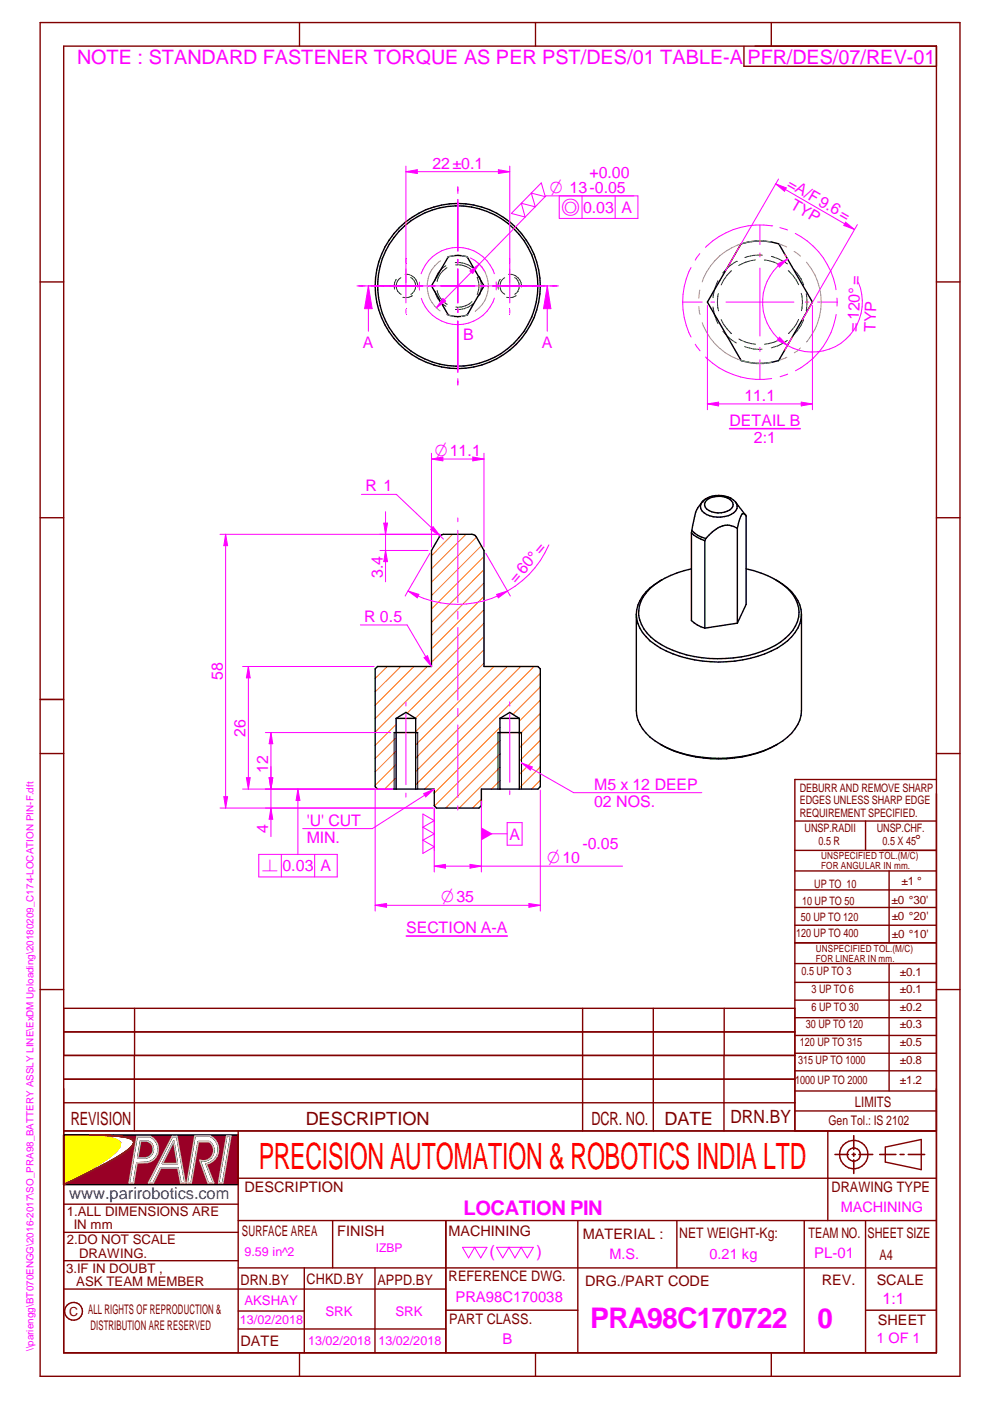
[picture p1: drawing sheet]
<svg xmlns="http://www.w3.org/2000/svg" width="210mm" height="297mm" viewBox="0 0 210 297" stroke-linecap="round" stroke-linejoin="round" font-family="sans-serif">
<g fill="none" stroke="#800000" stroke-width=".3">
<path d="M8.5 4.8h195v287h-195zM13.5 9.8h185v277h-185zM63.5 4.8v5M113.5 4.8v5M157.7 9.9v4.2h40.8M163.5 4.8v5M8.5 59.8h5M198.5 59.8h5M8.5 109.8h5M198.5 109.8h5M8.5 159.8h5M198.5 159.8h5"/>
<path d="M8.5 209.8h5M198.5 209.8h5M63.5 286.8v5M113.5 286.8v5M163.5 286.8v5"/>
</g>
<path d="M8.5 148.3h5" fill="none" stroke="#800000" stroke-width=".34"/>
<path d="M29 241h2.9a2.94 2.94 0 0 1 1.6 2.9 2.94 2.94 0 0 1-2.2 2.6h-2.3l-.7 4.3h-.9zM36.5 241h1l1.7 9.8h-.9l-.6-3.2h-3.6l-1.6 3.2h-1zM41.3 240.9h3.3a3.2 3.2 0 0 1 1.7 3.2 3.2 3.2 0 0 1-2.6 2.7l1.6 4h-1.2l-1.7-4.8a2.23 2.23 0 0 0 2.7-1.1 2.23 2.23 0 0 0-.7-2.8h-2.4l-1.4 8.7h-.9zM48 240.9h.9l-1.7 9.9h-.8z" fill="none" stroke="#991b1e" stroke-width=".34"/>
<path d="M29.8 241.9h1.4a1.85 1.85 0 0 1 1.3 2.1 1.85 1.85 0 0 1-1.8 1.5h-1.5z" fill-rule="evenodd" fill="#990026"/>
<path d="M29.8 241.9h1.4a1.85 1.85 0 0 1 1.3 2.1 1.85 1.85 0 0 1-1.8 1.5h-1.5z" fill="none" stroke="#991b1e" stroke-width=".34"/>
<path d="M36.8 242l.8 4.7h-3.1z" fill="#990026"/>
<path d="M36.8 242l.8 4.7h-3.1z" fill="none" stroke="#991b1e" stroke-width=".34"/>
<path d="M19 240.6l1.4 .1a31.6 31.6 0 0 1 7.1 .6 .93 .93 0 0 1 .8 .7 .93 .93 0 0 1-.4 1.1 16.4 16.4 0 0 1-4 2.8l-2.7 1.5-7.7 3.8 8.1-4.8a9 9 0 0 0 3.8-3.6v-.5M19.3 240.6l4.2 .7 1.4 .5 .5 .4M29 241h2.9a2.94 2.94 0 0 1 1.6 2.9 2.94 2.94 0 0 1-2.2 2.6h-2.3l-.7 4.3h-.9zM29.8 241.9h1.4a1.85 1.85 0 0 1 1.3 2.1 1.85 1.85 0 0 1-1.8 1.5h-1.5zM36.5 241h1l1.7 9.8h-.9l-.6-3.2h-3.6l-1.6 3.2h-1zM36.8 242l.8 4.7h-3.1zM41.3 240.9h3.3a3.2 3.2 0 0 1 1.7 3.2 3.2 3.2 0 0 1-2.6 2.7l1.6 4h-1.2l-1.7-4.8a2.23 2.23 0 0 0 2.7-1.1 2.23 2.23 0 0 0-.7-2.8h-2.4l-1.4 8.7h-.9zM48 240.9h.9l-1.7 9.9h-.8z" fill="none" stroke="#000" stroke-width=".34"/>
<circle cx="25.4" cy="242.2" r=".17" fill="#000"/>
<path d="M29.8 241.9h1.4a1.85 1.85 0 0 1 1.3 2.1 1.85 1.85 0 0 1-1.8 1.5h-1.5zM36.8 242l.8 4.7h-3.1z" fill="none" stroke="#c0c0c0" stroke-width=".34"/>
<path d="M13.5 240.6h5.8l3.6 .5a3.3 3.3 0 0 1 2.5 1.3 2.97 2.97 0 0 1-1.5 2.4l-4.2 2.8-6.2 3.6z" fill-rule="evenodd" fill="#ff0"/>
<path d="M25.4 242.3a1.68 1.68 0 0 1-.8 1.8l-1.4 1.2-2.3 1.6-7.4 4.3" fill="none" stroke="#f1eb1f" stroke-width=".34"/>
<circle cx="25.4" cy="242.3" r=".17" fill="#f1eb1f"/>
<path d="M25.4 242.2l-.6-.5a22.5 22.5 0 0 0-5.5-1.1h-5.8v10.6" fill="none" stroke="#f1eb1f" stroke-width=".34"/>
<path d="M19 240.6l3.6 .5 2 .5a1.05 1.05 0 0 1 .8 .8 1.05 1.05 0 0 1-.3 1.1l-.3 .5a18.3 18.3 0 0 1-4 2.9l-7.3 4.3" fill="none" stroke="#ff0" stroke-width=".34"/>
<path d="M13.5 240.6v10.6" fill="none" stroke="#000" stroke-width=".34"/>
<path d="M13.5 240.6v10.6" fill="none" stroke="#000" stroke-width=".3"/>
<path d="M19 240.6l4.4 .1 2.7 .3 1.8 .5 .4 .4 .1 .4-.3 .6-.8 .8-3 2-3.1 1.7-7.7 3.8h37v-10.6zM29 241h2.9a2.94 2.94 0 0 1 1.6 2.9 2.94 2.94 0 0 1-2.2 2.6h-2.3l-.7 4.3h-.9zM41.3 240.9h3.3a3.2 3.2 0 0 1 1.7 3.2 3.2 3.2 0 0 1-2.6 2.7l1.6 4h-1.2l-1.7-4.8a2.23 2.23 0 0 0 2.7-1.1 2.23 2.23 0 0 0-.7-2.8h-2.4l-1.4 8.7h-.9zM48 240.9h.9l-1.7 9.9h-.8zM36.5 241h1l1.7 9.8h-.9l-.6-3.2h-3.6l-1.6 3.2h-1z" fill-rule="evenodd" fill="#990026"/>
<g fill="none" stroke="#000" stroke-width=".3">
<path d="M95 54.4a7 7 0 0 1 4.1 0l3.5 6.2-3.5 6.2a6.1 6.1 0 0 1-4.1 0l-3.5-6.2zM13.5 240.6h37v10.6h-37"/>
<circle cx="97.1" cy="60.6" r="17"/>
<circle cx="97.1" cy="60.6" r="17.5"/>
</g>
<path d="M13.5 251.2a118.2 118.2 0 0 0 12.2-6.4l-4.5 2.6zM19 240.6l6.1 .3 2.4 .4a18.7 18.7 0 0 0-5.6-.6zM27.5 241.3l.5 .3M28 241.6h.1M28 241.6l.4 .5M28.2 241.7l.2 .6M28.4 242.3l-.3 .6-.5 .6-1.9 1.3M28.4 242.3l-.6 .9-2.1 1.6" fill="none" stroke="#991b1e" stroke-width=".34"/>
<path d="M29 241h2.9a2.94 2.94 0 0 1 1.6 2.9 2.94 2.94 0 0 1-2.2 2.6h-2.3l-.7 4.3h-.9zM36.5 241h1l1.7 9.8h-.9l-.6-3.2h-3.6l-1.6 3.2h-1zM41.3 240.9h3.3a3.2 3.2 0 0 1 1.7 3.2 3.2 3.2 0 0 1-2.6 2.7l1.6 4h-1.2l-1.7-4.8a2.23 2.23 0 0 0 2.7-1.1 2.23 2.23 0 0 0-.7-2.8h-2.4l-1.4 8.7h-.9zM48 240.9h.9l-1.7 9.9h-.8z" fill="none" stroke="#c0c0c0" stroke-width=".34"/>
<g fill="none" stroke="#800000" stroke-width=".3">
<path d="M168.5 174.1h30M183.5 174.1v6.2M198.5 168.3v118.5h-185v-56M198.5 165.3h-30v74.5M168.5 180.3h30M168.5 199.9h30M168.5 196.2h30M168.5 192.4h30M168.5 188.7h30M168.5 184.7h30M188.5 184.7v15.2M13.5 218.8h155"/>
<path d="M28.5 213.8v10M123.5 213.8v26M138.5 213.8v26M153.5 213.8v10M168.5 213.8h-155v10h155M168.5 219.5h30M168.5 215.8h30M168.5 212h30M168.5 208.3h30M168.5 204.3h30M188.5 204.3v27M13.5 239.8h185"/>
<path d="M13.5 228.8h155M13.5 233.8h155M28.5 223.8v16M50.5 239.8v47M153.5 223.8v16M168.5 235.5h30M168.5 231.3h30M168.5 227h30M168.5 223.3h30M175.5 239.8v19M13.5 255.3h37M50.5 249.8h148"/>
<path d="M50.5 258.8h148M70.5 258.8v10M94.5 258.8v28M122.5 258.8v28M143.5 258.8v10M170.5 258.8v28M183.5 258.8v28M187.7 243.2l7.6-1.6v6.4l-7.6-1.6zM13.5 273.3h81M13.5 267.3h37M13.5 261.3h37M50.5 278h14"/>
<path d="M50.5 268.8h148M64.5 268.8v18M79.5 268.8v18M94.5 277.8h28M183.5 277.8h15M50.5 281.8h44"/>
<circle cx="181" cy="244.8" r="3"/>
<circle cx="181" cy="244.8" r="1.4"/>
<circle cx="15.6" cy="278" r="1.89"/>
</g>
<path d="M177 244.8h2.9M180.7 244.8h.7M181 240.8v2.9M181 244.5v.7M181 245.9v2.9M182.1 244.8h2.9M186.5 244.8h3.4M190.8 244.8h.9M192.6 244.8h3.4" fill="none" stroke="#800000" stroke-width=".34"/>
<g fill="none" stroke="#008000" stroke-width=".21">
<path d="M84 59.2a2.36 2.36 0 0 0-.3 2.1M85 58.9a2.01 2.01 0 0 0 0 3.5M85.9 58.2a2.42 2.42 0 0 1 2.6 2.6M87.1 58.8a2.04 2.04 0 0 1 0 3.6M94.5 56.3a4.8 4.8 0 0 0-2.3 3.3M94.8 56.8a4.4 4.4 0 0 0-2.1 2.9M96.5 55.7a5.1 5.1 0 0 1 3.9 1.2M96.6 56.2a4.3 4.3 0 0 1 3.4 1.1M101.2 58.8a4.5 4.5 0 0 1 0 3.6M101.6 58.6a4.8 4.8 0 0 1 0 4M106 59.2a2.36 2.36 0 0 0-.3 2.1M107 58.9a2.03 2.03 0 0 0 0 3.5"/>
<path d="M107.9 58.2a2.48 2.48 0 0 1 2.6 2.6M109.1 58.8a2.09 2.09 0 0 1 0 3.6M87.5 62.7a2.54 2.54 0 0 1-2.1 .3M92.2 61.7a4.5 4.5 0 0 0 2.4 3.2M92.7 61.6a4.3 4.3 0 0 0 2.1 2.9M96.6 65.6h.1M100.1 64a4.3 4.3 0 0 1-3.5 1.1M100.4 64.3a4.9 4.9 0 0 1-3.8 1.3M109.4 62.7a2.42 2.42 0 0 1-2 .3"/>
</g>
<g fill="none" stroke="#f0f" stroke-width=".21">
<path d="M97.1 39.6v.9M97.1 42.3v10.9M97.1 55v.8M97.1 57v7.2M76.1 60.6h.8M78.7 60.6h10.9M91.4 60.6h.8M93.5 60.6h7.2M97.1 65.4v.9M97.1 68.1v10.9M101.9 60.6h.8M104.5 60.6h10.9"/>
<path d="M117.2 60.6h.9M97.1 80.8v.8"/>
</g>
<path d="M103.5 60.6a6.4 6.4 0 0 1-2.7 5.4" fill="none" stroke="#949494" stroke-width=".21"/>
<path d="M99.3 66.7l-1.5 .4" fill="none" stroke="#949494" stroke-width=".21"/>
<path d="M94.7 66.7l1.5 .4" fill="none" stroke="#949494" stroke-width=".21"/>
<path d="M93.4 55.3a6.4 6.4 0 0 0-.1 10.6M96.3 54.2l-1.5 .3M97.9 54.2l1.5 .4M100.8 55.3a6.3 6.3 0 0 1 2.7 5.3" fill="none" stroke="#949494" stroke-width=".21"/>
<g fill="none" stroke="#f0f" stroke-width=".21">
<path d="M86.1 57v7.2M97.1 40.1v.9M97.1 42.8v10.4M97.1 55v.8M97.1 57v7.2M76.5 60.6h.9M79.2 60.6h10.5M91.4 60.6h.8M93.5 60.6h7.2M97.1 65.4v.9M97.1 68.1v10.4M101.9 60.6h.8"/>
<path d="M104.5 60.6h10.4M116.7 60.6h.9M97.1 80.3v.9"/>
</g>
<path d="M91 60.6h.9M92 60.6h.1" fill="none" stroke="#f0f" stroke-width=".21"/>
<path d="M86.1 54.8v.9" fill="none" stroke="#f0f" stroke-width=".21"/>
<path d="M80.3 60.6h.8" fill="none" stroke="#f0f" stroke-width=".21"/>
<path d="M86.1 65.6v.8" fill="none" stroke="#f0f" stroke-width=".21"/>
<g fill="none" stroke="#f0f" stroke-width=".21">
<path d="M97.1 39.6v.9M97.1 42.3v10.9M97.1 55v.8M97.1 57v7.2M108.1 57v7.2M76.1 60.6h.8M78.7 60.6h10.9M91.4 60.6h.8M93.5 60.6h7.2M97.1 65.4v.9M97.1 68.1v10.9M101.9 60.6h.8"/>
<path d="M104.5 60.6h10.9M117.2 60.6h.9M97.1 80.8v.8"/>
</g>
<path d="M113 60.6h.8" fill="none" stroke="#f0f" stroke-width=".21"/>
<path d="M108.1 54.8v.9" fill="none" stroke="#f0f" stroke-width=".21"/>
<path d="M102.3 60.6h.8" fill="none" stroke="#f0f" stroke-width=".21"/>
<path d="M108.1 65.6v.8" fill="none" stroke="#f0f" stroke-width=".21"/>
<path d="M78.1 60.6h2.4M80.8 60.6h32.6M113.6 60.6h2.4v9.6" fill="none" stroke="#f0f" stroke-width=".21"/>
<path d="M116 60.6l.8 4.8h-1.6z" fill="#f0f"/>
<path d="M78.1 60.6v9.6M116 60.6l.8 4.8h-1.6z" fill="none" stroke="#f0f" stroke-width=".21"/>
<path d="M78.1 60.6l.8 4.8h-1.6z" fill="#f0f"/>
<g fill="none" stroke="#f0f" stroke-width=".21">
<path d="M75.7 60.6h2.4M78.1 60.6l.8 4.8h-1.6zM116 60.6h2.4M97.1 109.8v.8M97.1 112.4v15.4M97.1 129.6v1.7M97.1 133.1v15.3M97.1 150.2v1.7M97.1 153.7v15.4M92.1 171.5v13.4M97.1 170.9v.8M102.1 169.8v15.1"/>
<path d="M99.7 183.3l2.4 .3-2.4 .5z"/>
</g>
<g fill="none" stroke="#ff8000" stroke-width=".21">
<path d="M96 113.3l-4.5 4.5M98.8 113.3l-7.3 7.3M101 113.9l-9.5 9.5M102.1 115.7l-10.6 10.6M102.6 118l-11.1 11.1M102.6 120.8l-11.1 11.2M102.6 123.6l-11.1 11.1M102.6 126.4l-11.1 11.2M102.6 129.3l-11.1 11.1M102.6 132.1l-23.1 23.1M102.6 135l-16.3 16.2M102.6 137.8l-14.5 14.5"/>
<path d="M82.1 141.3l-2.6 2.5M84 153.6l-4.5 4.4M84 156.4l-4.5 4.4M84 159.2l-4.5 4.5M85 141.3l-5.5 5.4M87.8 141.3l-8.3 8.2M90.6 141.3l-11.1 11.1M102.6 140.6l-14.5 14.5M104.7 141.3l-16.6 16.6M106 154.2l-13.9 13.9M106 157l-13.9 13.9M106 159.9l-11.5 11.4"/>
<path d="M107.6 141.3l-19.5 19.4M110.4 141.3l-22.3 22.3M113.2 141.3l-25.1 25.1M114.6 142.8l-24.6 24.5M114.6 145.6l-5.9 5.9M114.6 148.5l-4.5 4.4M114.6 151.3l-4.5 4.4M114.6 154.1l-4.5 4.4M114.6 157l-4.5 4.4M114.6 159.8l-4.5 4.4M84 162.1l-4.5 4.4M84 164.9l-2.4 2.4"/>
<path d="M102.1 169.5l-1.9 1.8M106 162.7l-8.6 8.6M106 165.5l-1.8 1.8M114.6 162.6l-4.5 4.4M114.6 165.4l-1.9 1.9"/>
</g>
<path d="M93.4 113.5l.6-.2 6.5 .1 .5 .4 1.6 2.9v24.6h11.4l.6 .5v25l-.6 .5h-11.9v3.5l-.5 .5h-9.1l-.4-.5v-3.5h-12l-.6-.5v-25l.6-.5h11.4v-24.6zM83.6 155.3h5M84 152.3h4.1M84 152.3v15M84 152.3l2.1-1.3 2 1.3M88.1 152.3v15M105.6 155.3h5M106 152.3h4.1M106 152.3l2.1-1.3 2 1.3M106 152.3v15M110.1 152.3v15" fill="none" stroke="#000" stroke-width=".3"/>
<path d="M83.6 155.3v12M88.6 155.3v12M105.6 155.3v12M110.6 155.3v12" fill="none" stroke="#000" stroke-width=".21"/>
<path d="M86.1 198.5h21.5" fill="none" stroke="#f0f" stroke-width=".34"/>
<path d="M99.7 183.3l2.4 .3-2.4 .5z" fill="#f0f"/>
<path d="M92.1 183.6l2.3-.3v.8z" fill="none" stroke="#f0f" stroke-width=".21"/>
<path d="M92.1 183.6l2.3-.3v.8z" fill="#f0f"/>
<path d="M79.5 167.5v25.7M114.6 167.5v25.7M92.1 183.6h39.9M112.1 191.6l2.5 .3-2.5 .5z" fill="none" stroke="#f0f" stroke-width=".21"/>
<path d="M112.1 191.6l2.5 .3-2.5 .5z" fill="#f0f"/>
<path d="M79.5 191.9l2.5-.3v.8z" fill="none" stroke="#f0f" stroke-width=".21"/>
<path d="M79.5 191.9l2.5-.3v.8z" fill="#f0f"/>
<path d="M56.3 171.3h35.5M56.3 167.3h27M57.4 171.3l.4 2.4h-.7zM79.5 191.9h35.1" fill="none" stroke="#f0f" stroke-width=".21"/>
<path d="M57.4 171.3l.4 2.4h-.7z" fill="#f0f"/>
<path d="M57.1 164.9h.7l-.4 2.4z" fill="none" stroke="#f0f" stroke-width=".21"/>
<path d="M57.1 164.9h.7l-.4 2.4z" fill="#f0f"/>
<path d="M56.3 155.3h26.5M56.3 167.3h27M57.1 164.9h.7l-.4 2.4zM57.4 162.5v14.9" fill="none" stroke="#f0f" stroke-width=".21"/>
<path d="M57.1 164.9h.7l-.4 2.4z" fill="#f0f"/>
<path d="M57.4 155.3l.4 2.4h-.7z" fill="none" stroke="#f0f" stroke-width=".21"/>
<path d="M57.4 155.3l.4 2.4h-.7z" fill="#f0f"/>
<path d="M46.7 113.3h46.6M57.4 155.3v12M46.7 171.3h45.1M47.5 168.9h.8l-.5 2.4z" fill="none" stroke="#f0f" stroke-width=".21"/>
<path d="M47.5 168.9h.8l-.5 2.4z" fill="#f0f"/>
<path d="M47.8 113.3l.5 2.4h-.8z" fill="none" stroke="#f0f" stroke-width=".21"/>
<path d="M47.8 113.3l.5 2.4h-.8z" fill="#f0f"/>
<path d="M91.5 96.1v19.9M100.2 96.9l2.4 .4-2.4 .4zM102.6 96.1v19.9M47.8 113.3v58" fill="none" stroke="#f0f" stroke-width=".21"/>
<path d="M100.2 96.9l2.4 .4-2.4 .4z" fill="#f0f"/>
<path d="M91.5 97.3l2.4-.4v.8z" fill="none" stroke="#f0f" stroke-width=".21"/>
<path d="M91.5 97.3l2.4-.4v.8z" fill="#f0f"/>
<path d="M91.5 97.3h11.1M76.6 104.8h7.4l10 9.5M91.8 111.7l1.5 1.9-2-1.3zM86.1 148.8v.9M86.1 151.5v14.9M108.1 148.8v.9M108.1 151.5v14.4M86.1 168.1v.9M108.1 167.6v.9" fill="none" stroke="#f0f" stroke-width=".21"/>
<path d="M91.8 111.7l1.5 1.9-2-1.3z" fill="#f0f"/>
<path d="M86.1 35.2v24.7M86.1 36.4l2.4-.4v.8zM108.1 35.2v24.7" fill="none" stroke="#f0f" stroke-width=".21"/>
<path d="M86.1 36.4l2.4-.4v.8z" fill="#f0f"/>
<path d="M105.7 36l2.4 .4-2.4 .4z" fill="none" stroke="#f0f" stroke-width=".21"/>
<path d="M105.7 36l2.4 .4-2.4 .4z" fill="#f0f"/>
<path d="M86.1 36.4h22M110.6 161.8l11 6.3" fill="none" stroke="#f0f" stroke-width=".21"/>
<path d="M110.6 161.8l2.3 .8-.5 .7z" fill="#f0f"/>
<path d="M92.1 167.3l-13.1 8.4M110.6 161.8l2.3 .8-.5 .7zM121.6 168.1h27.2" fill="none" stroke="#f0f" stroke-width=".21"/>
<path d="M89.8 168.3l2.3-1-1.8 1.7z" fill="#f0f"/>
<path d="M64.2 175.7h14.8M89.7 172.6l2.4 1.4-2.4 1.4 2.4 1.4-2.4 1.3 2.4 1.4-2.4 1.4zM89.8 168.3l2.3-1-1.8 1.7zM92.1 171.3v9M102.1 176.8h5.4" fill="none" stroke="#f0f" stroke-width=".21"/>
<path d="M102.1 175.4l2.4 1.4-2.4 1.4z" fill="#f0f"/>
<path d="M63.2 167.3v13.8M107.5 174.4h3.2v4.8h-3.2z" fill="none" stroke="#f0f" stroke-width=".21"/>
<path d="M63.2 167.3l.4 2.4h-.8z" fill="#f0f"/>
<path d="M80.6 116.7h10.2M80.6 113.3h12.7M81.7 116.7l.5 2.4h-.8zM63.2 167.3l.4 2.4h-.8zM54.9 181.1h16.6v4.8h-16.6zM59.6 181.1v4.8M66.7 181.1v4.8M98 264.5h5.3l-1.4 2.2-1.3-2.2-1.2 2.2zM105.3 264.5h7.8l-1.3 2.2-1.3-2.2-1.3 2.2-1.3-2.2-1.3 2.2z" fill="none" stroke="#f0f" stroke-width=".21"/>
<path d="M81.7 116.7l.5 2.4h-.8z" fill="#f0f"/>
<path d="M81.4 110.9h.8l-.5 2.4z" fill="none" stroke="#f0f" stroke-width=".21"/>
<path d="M81.4 110.9h.8l-.5 2.4z" fill="#f0f"/>
<path d="M81.7 108.5v14.9M91.1 117.3l-5.2 9.1M103 117.3l5.2 9.1M86.5 125.3l2.3 .7-.3 .7z" fill="none" stroke="#f0f" stroke-width=".21"/>
<path d="M86.5 125.3l2.3 .7-.3 .7z" fill="#f0f"/>
<path d="M105.3 126l2.3-.7-1.9 1.4z" fill="none" stroke="#f0f" stroke-width=".21"/>
<path d="M105.3 126l2.3-.7-1.9 1.4z" fill="#f0f"/>
<path d="M116.4 115.5a21.1 21.1 0 0 1-29.9 9.8M86.3 132.5l5.2 8.8" fill="none" stroke="#f0f" stroke-width=".21"/>
<path d="M89.9 139.4l.7-.4 .9 2.3z" fill="#f0f"/>
<g fill="none" stroke="#f0f" stroke-width=".21">
<path d="M164.5 39l2.2 .8-.4 .8zM165.1 38l-11.3 19.4M88.9 59.8v1.7M89.3 58a8.2 8.2 0 0 1 7.7-5.5 8.2 8.2 0 0 1 7.8 5.5M105.2 59.8v1.7M146.5 56.7a15.6 15.6 0 0 0-1.8 7.3M148.4 53.8l-1 1.4M161.1 47.7v4.2M161.1 53.6v.9M161.1 56.9v14.3M163.6 47.9h.1M163.6 47.9a16.3 16.3 0 0 0-14 4.6"/>
<path d="M165.4 48.3l1.6 .5M168.6 49.5a16.1 16.1 0 0 1 8.6 11.9M181.8 47.6l-11.7 20.3M104.8 63.2a8.2 8.2 0 0 1-7.7 5.6 8.2 8.2 0 0 1-7.8-5.6M144.7 64h4.2M144.7 64a16.4 16.4 0 0 0 1.8 7.5M147.4 73l1 1.4M149.6 75.7a16.5 16.5 0 0 0 14 4.6M150.7 64h.8M153.9 64h14.4M161.1 73.7v.8M161.1 76.3v4.1"/>
<path d="M167 79.3l-1.6 .6M170.7 64h.8M173.4 64h4.1M177.3 66.7a16.4 16.4 0 0 1-8.6 11.9M177.5 63.2v.8M177.5 64v.9M76.4 132.5h9.9M89.9 139.4l.7-.4 .9 2.3z"/>
</g>
<path d="M157.1 51.7a13.1 13.1 0 0 1 8 0l7.2 12.3-7.2 12.5a13.1 13.1 0 0 1-8 0l-7.1-12.5z" fill="none" stroke="#000" stroke-width=".3"/>
<g fill="none" stroke="#008000" stroke-width=".21">
<path d="M152.2 59.5a9.7 9.7 0 0 0-1 3.6M155.1 57.4a8.5 8.5 0 0 0-2.2 3M156.1 55.4h.1M156.1 55.4l-1.1 .7-1.8 1.8M160.1 55.1a8.2 8.2 0 0 0-3.5 1.2M161.6 54.1a8.5 8.5 0 0 0-3.7 .5M162.1 55.1a8.5 8.5 0 0 1 3.5 1.2M163.6 54.4a10.4 10.4 0 0 1 3.4 1.6M167.1 57.4a8.9 8.9 0 0 1 2.2 3M168.4 57.2a7.8 7.8 0 0 1 2 3.2M151.2 65.1a10.4 10.4 0 0 0 1 3.5M152.3 62.2a7.4 7.4 0 0 0 .1 3.7"/>
<path d="M152.9 67.8a9.2 9.2 0 0 0 2.2 2.9M153.3 70.3l1.7 1.7 1.1 .7M156.7 71.9a7.8 7.8 0 0 0 3.5 1.1M157.9 73.5a7.9 7.9 0 0 0 3.7 .5M165.6 71.8a7.6 7.6 0 0 1-3.5 1.2M166.9 72.2a8.3 8.3 0 0 1-3.4 1.5M169.3 67.7a8.8 8.8 0 0 1-2.1 3M169.9 62.2a7.4 7.4 0 0 1 0 3.7M170.4 67.8a8.5 8.5 0 0 1-2 3.1M170.9 62.3a9.9 9.9 0 0 1 0 3.6"/>
</g>
<path d="M163.5 51.3a12.9 12.9 0 0 0-14.6 8.5M165.2 51.7l1.6 .7M168.4 53.3l1.3 1M171 55.6a13 13 0 0 1 0 16.9M148.2 65l.2 1.7M148.4 61.5l-.2 1.7M148.9 68.4a13 13 0 0 0 14.6 8.4M166.8 75.7l-1.5 .7M169.7 73.8l-1.3 1" fill="none" stroke="#949494" stroke-width=".21"/>
<path d="M154.7 90.9h15" fill="none" stroke="#f0f" stroke-width=".34"/>
<path d="M164.5 39l2.2 .8-.4 .8z" fill="#f0f"/>
<path d="M179.3 47.1l1.8 1.5-2.2-.8z" fill="none" stroke="#f0f" stroke-width=".21"/>
<path d="M179.3 47.1l1.8 1.5-2.2-.8z" fill="#f0f"/>
<path d="M164.5 39l16.6 9.6M99.7 54.7a6.7 6.7 0 0 1 3 2.8M134.4 41.5h-18.7l-23.2 23.8M93.9 63.3l.6 .5-2 1.5z" fill="none" stroke="#f0f" stroke-width=".21"/>
<path d="M93.9 63.3l.6 .5-2 1.5z" fill="#f0f"/>
<path d="M99.7 57.4l1.9-1.4-1.4 2z" fill="none" stroke="#f0f" stroke-width=".21"/>
<path d="M99.7 57.4l1.9-1.4-1.4 2z" fill="#f0f"/>
<path d="M118.6 41.5h16.7v4.8h-16.7zM123.4 41.5v4.8M130.4 41.5v4.8M150 64.8v22.1M172.3 64.8v22.1M150 85.6l2.4-.3v.8z" fill="none" stroke="#f0f" stroke-width=".21"/>
<path d="M150 85.6l2.4-.3v.8z" fill="#f0f"/>
<path d="M169.9 85.3l2.4 .3-2.4 .5z" fill="none" stroke="#f0f" stroke-width=".21"/>
<path d="M169.9 85.3l2.4 .3-2.4 .5z" fill="#f0f"/>
<path d="M164.8 56l2.2-1.1-1.7 1.7zM166.4 53.8l.3 .6M168 71.5l-1.6 2.8M150 85.6h22.3" fill="none" stroke="#f0f" stroke-width=".21"/>
<g fill="none" stroke="#000" stroke-width=".3">
<path d="M146.6 113a7.2 7.2 0 0 0 2.8 1.6M146.6 113v18.6a6.6 6.6 0 0 0 2.8 1.6M146.7 112.5a5.4 5.4 0 0 0 2.9 1.7M148.9 106.4h.1M148.9 106.4a3.3 3.3 0 0 1 2-1.2 6.6 6.6 0 0 1 3.6 .2l.2 .1a1.95 1.95 0 0 1 1.3 2.8 5.4 5.4 0 0 1-7.2 0 1.45 1.45 0 0 1 0-1.8 5.7 5.7 0 0 0-1.5 3l-.7 3.5M149.4 114.6v18.6M149.6 114.2l-.2 .4M149.9 106a4 4 0 0 1 5.5 .6 1.39 1.39 0 0 1-1.2 1.8 4.1 4.1 0 0 1-4.6-.8 1.16 1.16 0 0 1 .3-1.6zM156 106.5l2.1 2.7M156.3 112l.2-1a3.1 3.1 0 0 1 1.1-2.1 .73 .73 0 0 1 .6 .7v18.5l-1.9 4M156.3 112v20.1M156.3 112a4.1 4.1 0 0 0-5.3 .8l-1.4 1.4"/>
<path d="M134.9 130.3v20.4a8.1 8.1 0 0 0 4 6.4 25.7 25.7 0 0 0 20 3 20.3 20.3 0 0 0 5.9-2.3M134.9 130.3a8 8 0 0 0 4 6.4 26.3 26.3 0 0 0 20.2 2.9 15.6 15.6 0 0 0 9.5-5.5 6.5 6.5 0 0 0 1.3-3.8M140.4 122.9l-1.5 1M146.6 120.6a19.4 19.4 0 0 0-9.6 4.9 7.4 7.4 0 0 0-2.1 4.8M156.3 132.1l-6.9 1.1M158.2 120.6a16.5 16.5 0 0 1 9.8 5.3 6.5 6.5 0 0 1-1.5 9.4 21.3 21.3 0 0 1-12.7 4.3 23.6 23.6 0 0 1-14.8-3.7 7.3 7.3 0 0 1-3.4-7.3 7.9 7.9 0 0 1 3-4.5M164.4 122.9a9.8 9.8 0 0 1 5.4 6.4l.1 1M169.9 130.3v20.4a9 9 0 0 1-5.1 7.1M140 157.8a27.7 27.7 0 0 0 22.1 1.3M164.8 157.8l-1.6 .9"/>
</g>
<path d="M164.8 56l2.2-1.1-1.7 1.7z" fill="#f0f"/>
<path d="M165.3 71.5l1.7 1.7-2.2-1.1z" fill="none" stroke="#f0f" stroke-width=".21"/>
<path d="M165.3 71.5l1.7 1.7-2.2-1.1z" fill="#f0f"/>
<path d="M167 54.9a10.6 10.6 0 0 0-4.1 14.1 10.6 10.6 0 0 0 13.9 4.6 10.6 10.6 0 0 0 5.2-13.7M51.4 141.3h27.9M52.7 141.3l.3 2.4h-.8zM51.4 167.3h27.9" fill="none" stroke="#f0f" stroke-width=".21"/>
<path d="M52.7 141.3l.3 2.4h-.8z" fill="#f0f"/>
<path d="M52.2 164.9h.8l-.3 2.4z" fill="none" stroke="#f0f" stroke-width=".21"/>
<path d="M52.2 164.9h.8l-.3 2.4z" fill="#f0f"/>
<path d="M114.8 38.8l.8 2.9-3-.8 .9 3-3-.8 .8 2.9-2.9-.7zM52.7 141.3v26" fill="none" stroke="#f0f" stroke-width=".21"/>
<text font-size="7.7" fill="#f00" x="54.9" y="247.9">PRECISION AUTOMATION &amp; ROBOTICS INDIA LTD</text>
<text font-size="6" fill="#f0f" x="125.1" y="281.6">PRA98C170722</text>
<text font-size="5.9" fill="#f0f" x="173.3" y="281.6">0</text>
<text font-size="4.3" fill="#f0f" x="98.3" y="257.6">LOCATION PIN</text>
<g font-size="4.2" fill="#f0f">
<text x="16.3" y="13.6">NOTE : STANDARD FASTENER TORQUE AS PER PST/DES/01 TABLE-A</text>
<text x="158.5" y="13.5">PFR/DES/07/REV-01</text>
</g>
<g font-size="3.9" fill="#800000">
<text x="15" y="238.4">REVISION</text>
<text x="64.8" y="238.4">DESCRIPTION</text>
<text x="125.4" y="238.5">DCR. NO.</text>
<text x="140.9" y="238.4">DATE</text>
<text x="154.9" y="238.2">DRN.BY</text>
</g>
<g font-size="3.7" fill="#f0f">
<text x="116.6" y="40.9">O 13-0.05</text>
<text x="119" y="45.1">a</text>
<text x="92.2" y="96.7">O11.1</text>
<text x="55.6" y="184.7">n</text>
<text x="116" y="183">O10</text>
<text x="93.6" y="191.3">O35</text>
</g>
<text font-size="3.5" fill="#00f" x="14.7" y="254.1">www.parirobotics.com</text>
<g font-size="3.5" fill="#f0f">
<text x="103.8" y="266.4">(</text>
<text x="113.7" y="266.4">)</text>
</g>
<g font-size="3.4" fill="#f0f">
<text x="91.7" y="35.8">22±0.1</text>
<text x="125" y="37.8">+0.00</text>
<text x="166.7" y="39.6" transform="rotate(30 166.7 39.6)">=A/F9.6=</text>
<text x="123.6" y="45.1">0.03 A</text>
<text x="167.4" y="44.2" transform="rotate(30 167.4 44.2)">TYP</text>
<text x="182" y="70.3" transform="rotate(-88 182 70.3)">=120°=</text>
<text x="185.6" y="70.4" transform="rotate(-88 185.6 70.4)">TYP</text>
<text x="77" y="73.8">A</text>
<text x="98.2" y="72">B</text>
<text x="114.9" y="73.8">A</text>
<text x="157.8" y="85">11.1</text>
<text x="154.7" y="90.3">DETAIL B</text>
<text x="159.8" y="93.9">2:1</text>
<text x="77.5" y="104.2">R 1</text>
<text x="81.2" y="122.6" transform="rotate(-90 81.2 122.6)">3.4</text>
<text x="109.5" y="123.8" transform="rotate(-50 109.5 123.8)">=60°=</text>
<text x="77.2" y="131.9">R 0.5</text>
<text x="47.2" y="144.2" transform="rotate(-90 47.2 144.2)">58</text>
<text x="52" y="156.2" transform="rotate(-90 52 156.2)">26</text>
<text x="56.9" y="163.9" transform="rotate(-90 56.9 163.9)">12</text>
<text x="126" y="167.5">M5 x 12 DEEP</text>
<text x="126" y="171.1">02 NOS.</text>
<text x="56.9" y="176.5" transform="rotate(-90 56.9 176.5)">4</text>
<text x="65" y="175">'U' CUT</text>
<text x="65" y="178.6">MIN.</text>
<text x="108" y="178">A</text>
<text x="123.5" y="180">-0.05</text>
<text x="59.9" y="184.7">0.03 A</text>
<text x="86.1" y="197.9">SECTION A-A</text>
<text x="187.1" y="276.4">1:1</text>
</g>
<g font-size="3.1" fill="#800000">
<text x="194.1" y="179.2">°</text>
<text x="181.3" y="234.7">LIMITS</text>
<text x="51.8" y="252.8">DESCRIPTION</text>
<text x="176.3" y="252.8">DRAWING TYPE</text>
<text x="51.3" y="262.1">SURFACE AREA</text>
<text x="71.5" y="262.1">FINISH</text>
<text x="95.1" y="262">MACHINING</text>
<text x="123.6" y="262.6">MATERIAL :</text>
<text x="144" y="262.6">NET WEIGHT-Kg:</text>
<text x="171.5" y="262.4">TEAM NO.</text>
<text x="183.9" y="262.4">SHEET SIZE</text>
<text x="186.5" y="267.2">A4</text>
<text x="51" y="272.5">DRN.BY</text>
<text x="65" y="272.3">CHKD.BY</text>
<text x="80" y="272.5">APPD.BY</text>
<text x="95.1" y="271.6">REFERENCE DWG.</text>
<text x="124" y="272.6">DRG./PART CODE</text>
<text x="174.2" y="272.5">REV.</text>
<text x="185.9" y="272.4">SCALE</text>
<text x="95.2" y="280.7">PART CLASS.</text>
<text x="186.1" y="280.9">SHEET</text>
<text x="51" y="285.4">DATE</text>
</g>
<g font-size="3.1" fill="#f0f">
<text x="178.3" y="256.9">MACHINING</text>
<text x="129.2" y="267">M.S.</text>
<text x="150.4" y="266.8">0.21 kg</text>
<text x="172.6" y="266.7">PL-01</text>
<text x="96.6" y="276">PRA98C170038</text>
<text x="106.6" y="284.9">B</text>
<text x="185.8" y="284.8">1 OF 1</text>
</g>
<g font-size="2.8" fill="#800000">
<text x="175.7" y="238.5">Gen Tol.: IS 2102</text>
<text x="14.1" y="257.7">1.ALL DIMENSIONS ARE</text>
<text x="14.2" y="263.8">2.DO NOT SCALE</text>
<text x="15.6" y="260.5">IN mm</text>
<text x="14" y="269.9">3.IF IN DOUBT ,</text>
<text x="16.8" y="266.6">DRAWING.</text>
<text x="16.2" y="272.7">ASK TEAM MEMBER</text>
<text x="18.7" y="278.5">ALL RIGHTS OF REPRODUCTION &amp;</text>
<text x="19.2" y="281.9">DISTRIBUTION ARE RESERVED</text>
</g>
<g font-size="2.8" fill="#f0f">
<text x="51.8" y="276.6">AKSHAY</text>
<text x="69" y="279.1">SRK</text>
<text x="83.9" y="279">SRK</text>
</g>
<g font-size="2.7" fill="#f0f">
<text x="51.8" y="266.3">9.59 in^2</text>
<text x="50.9" y="280.8">13/02/2018</text>
<text x="65.3" y="285.2">13/02/2018</text>
<text x="80.2" y="285.2">13/02/2018</text>
</g>
<text font-size="2.7" fill="#800000" x="14.6" y="279">C</text>
<g font-size="2.5" fill="#800000">
<text x="169.6" y="167.9">DEBURR AND REMOVE SHARP</text>
<text x="169.6" y="170.6">EDGES UNLESS SHARP EDGE</text>
<text x="169.6" y="173.3">REQUIREMENT SPECIFIED.</text>
<text x="170.6" y="176.5">UNSP.RADII</text>
<text x="173.5" y="179.2">0.5 R</text>
<text x="185.9" y="176.4">UNSP.CHF.</text>
<text x="187.1" y="179.2">0.5 X 45</text>
<text x="170.1" y="191.8">10 UP TO 50</text>
<text x="172.6" y="188.3">UP TO 10</text>
<text x="189" y="191.7">±0 °30'</text>
<text x="191.1" y="187.5">±1 °</text>
<text x="169.8" y="195.2">50 UP TO 120</text>
<text x="189.1" y="195.1">±0 °20'</text>
<text x="168.8" y="198.7">120 UP TO 400</text>
<text x="189.1" y="199">±0 °10'</text>
<text x="169.9" y="206.8">0.5 UP TO 3</text>
<text x="190.8" y="206.8">±0.1</text>
<text x="172" y="214.2">6 UP TO 30</text>
<text x="172" y="210.5">3 UP TO 6</text>
<text x="190.8" y="214.3">±0.2</text>
<text x="190.8" y="210.6">±0.1</text>
<text x="169.6" y="221.7">120 UP TO 315</text>
<text x="170.9" y="218">30 UP TO 120</text>
<text x="190.8" y="221.8">±0.5</text>
<text x="190.8" y="218.1">±0.3</text>
<text x="169.2" y="225.5">315 UP TO 1000</text>
<text x="190.8" y="225.6">±0.8</text>
<text x="168.6" y="229.7">1000 UP TO 2000</text>
<text x="190.8" y="229.8">±1.2</text>
</g>
<text font-size="2.5" fill="#f0f" x="79.7" y="265.5">IZBP</text>
<g font-size="2.1" fill="#800000">
<text x="174.1" y="184.2">FOR ANGULAR IN mm.</text>
<text x="174.1" y="182.1">UNSPECIFIED TOL.(M/C)</text>
<text x="173" y="203.9">FOR LINEAR IN mm.</text>
<text x="173" y="201.8">UNSPECIFIED TOL.(M/C)</text>
</g>
<text font-size="2.1" fill="#f0f" x="7.1" y="286.5" transform="rotate(-90 7.1 286.5)">\\pariengg\BT070ENGG\2016-2017\SO_PRA98_BATTERY ASSLY LINE\ExDM Uploading\20180209_C174-LOCATION PIN-F.dft</text>
</svg>
